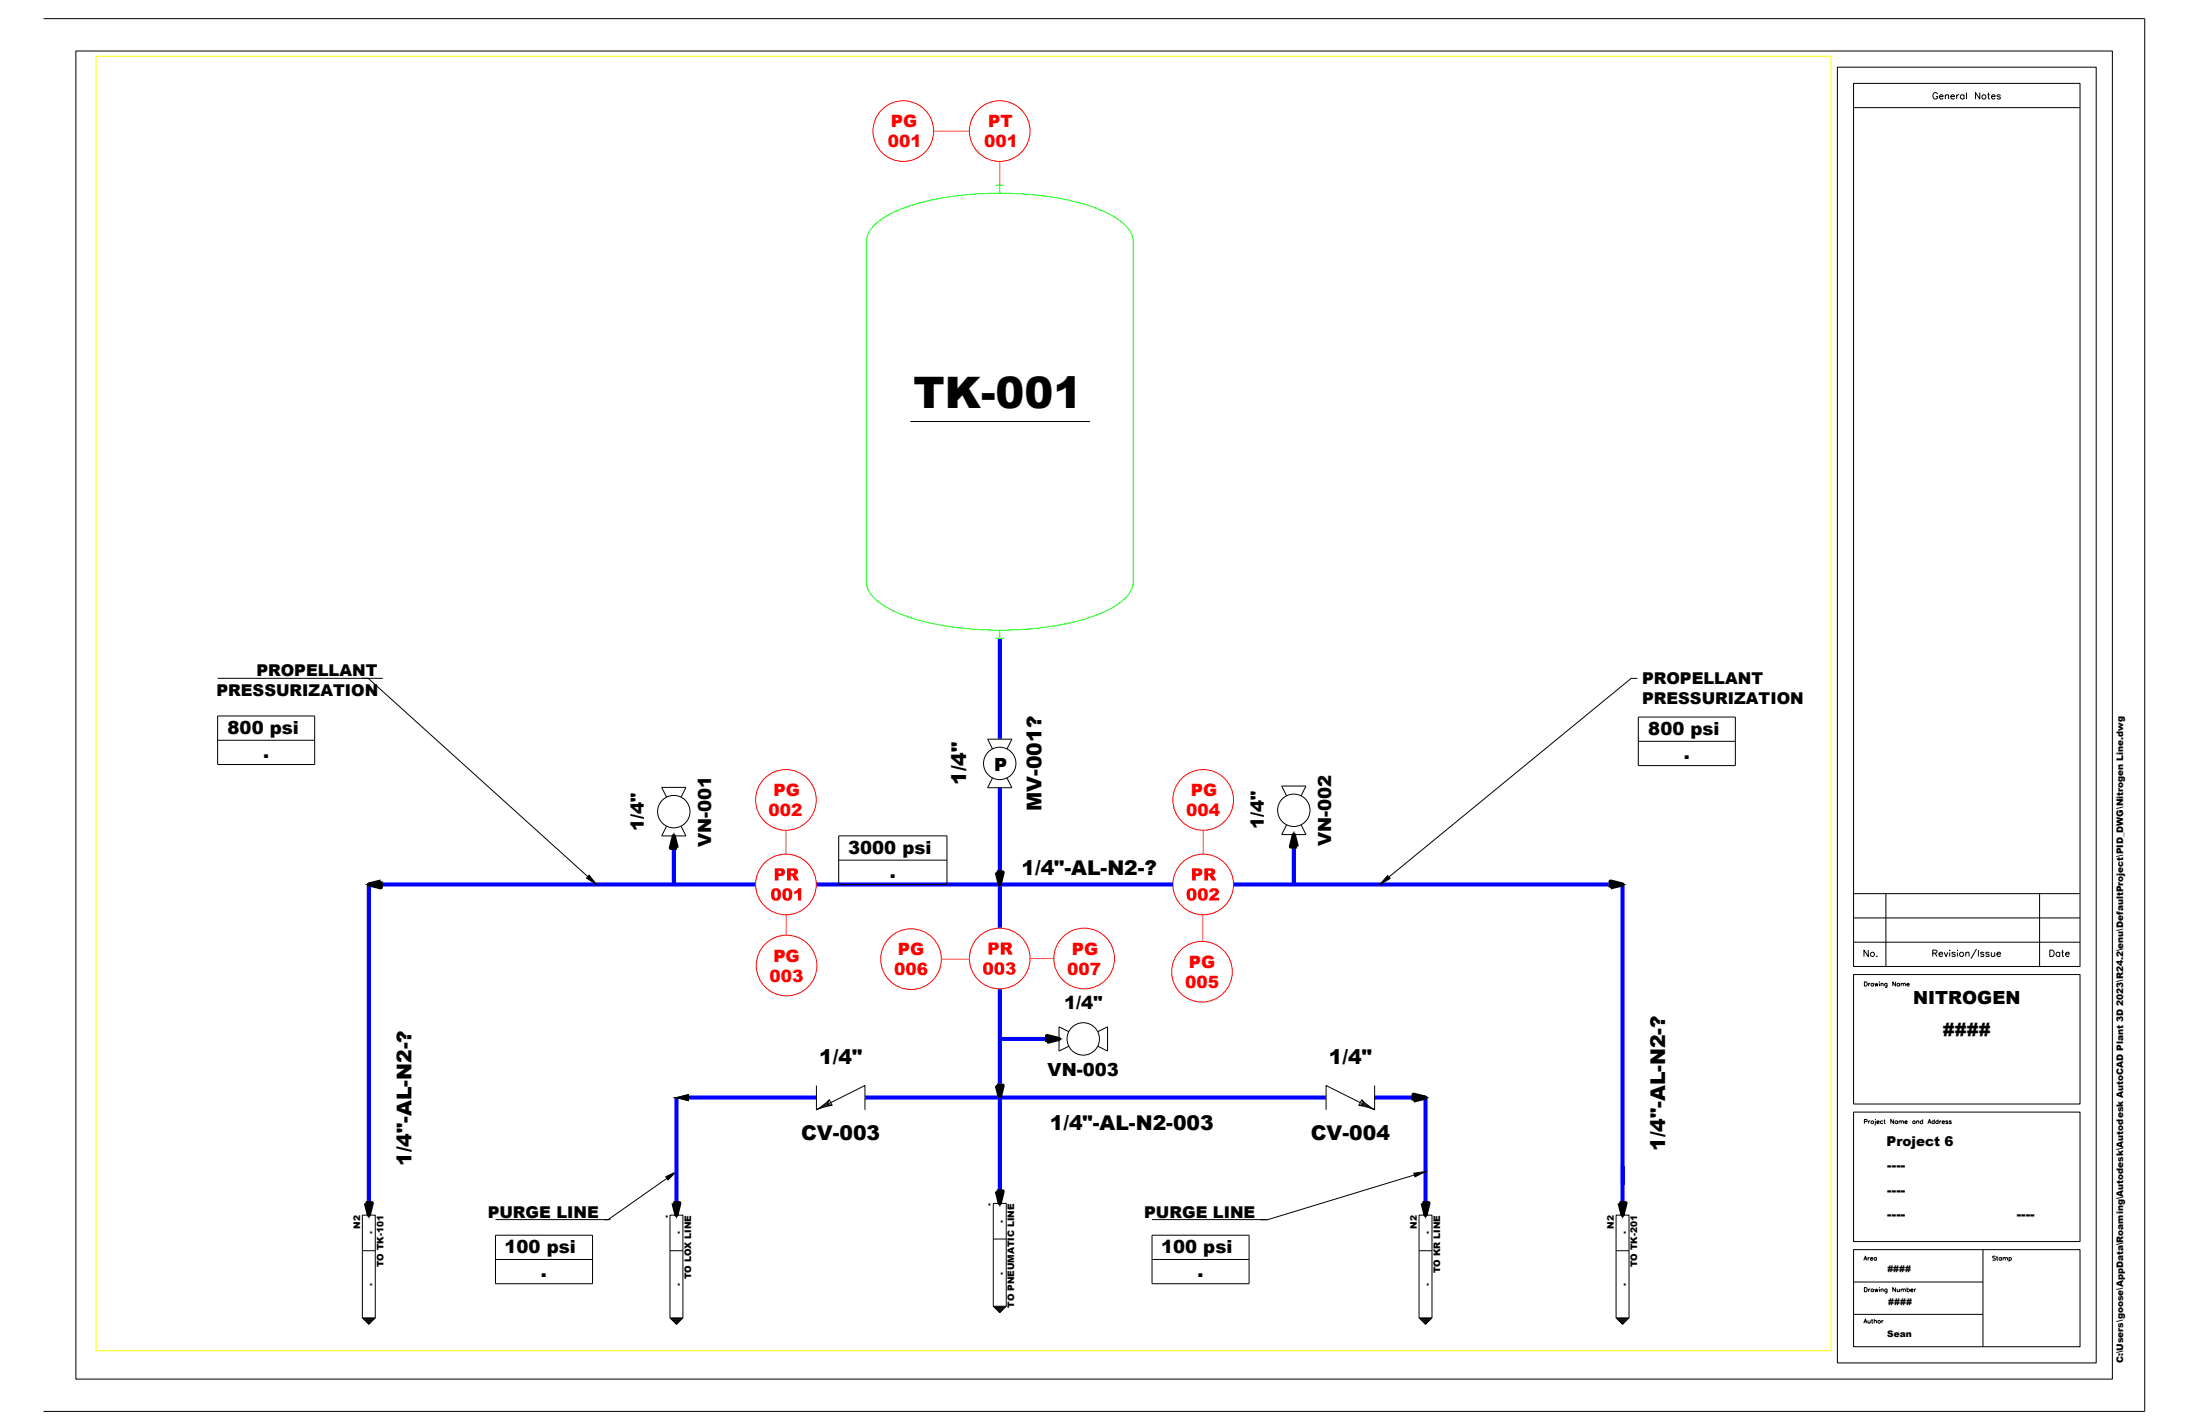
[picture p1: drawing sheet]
<svg xmlns="http://www.w3.org/2000/svg" width="864mm" height="559mm" viewBox="0 0 864 559" stroke-linecap="round" stroke-linejoin="round" font-family="sans-serif">
<!-- layer: Instrument -->
<path d="M342.7 51.4a11.9 11.9 0 0 1 11.9-11.9 11.9 11.9 0 0 1 11.9 11.9M380.5 51.4a11.9 11.9 0 0 1 11.9-11.9 11.9 11.9 0 0 1 11.9 11.9M296.6 313.9a11.9 11.9 0 0 1 11.9-11.9 11.9 11.9 0 0 1 11.9 11.9M460.4 313.9a11.9 11.9 0 0 1 11.9-11.9 11.9 11.9 0 0 1 11.9 11.9M296.6 347.1a11.9 11.9 0 0 1 11.9-11.9 11.9 11.9 0 0 1 11.9 11.9M460.4 347.1a11.9 11.9 0 0 1 11.9-11.9 11.9 11.9 0 0 1 11.9 11.9M296.9 378.9a11.9 11.9 0 0 1 11.9-11.9 11.9 11.9 0 0 1 11.9 11.9M345.7 376.4a11.9 11.9 0 0 1 11.9-11.9 11.9 11.9 0 0 1 11.9 11.9M380.5 376.1a11.9 11.9 0 0 1 11.9-11.9 11.9 11.9 0 0 1 11.9 11.9M413.7 376.1a11.9 11.9 0 0 1 11.9-11.9 11.9 11.9 0 0 1 11.9 11.9M459.9 381.3a11.9 11.9 0 0 1 11.9-11.9 11.9 11.9 0 0 1 11.9 11.9" fill="none" stroke="#f00" stroke-width=".39"/>
<!-- layer: 0 -->
<path d="M342.7 51.4a11.9 11.9 0 0 0 11.9 11.9 11.9 11.9 0 0 0 11.9-11.9M380.5 51.4a11.9 11.9 0 0 0 11.9 11.9 11.9 11.9 0 0 0 11.9-11.9M296.6 313.9a11.9 11.9 0 0 0 11.9 11.9 11.9 11.9 0 0 0 11.9-11.9M460.4 313.9a11.9 11.9 0 0 0 11.9 11.9 11.9 11.9 0 0 0 11.9-11.9M296.6 347.1a11.9 11.9 0 0 0 11.9 11.9 11.9 11.9 0 0 0 11.9-11.9M460.4 347.1a11.9 11.9 0 0 0 11.9 11.9 11.9 11.9 0 0 0 11.9-11.9M296.9 378.9a11.9 11.9 0 0 0 11.9 11.9 11.9 11.9 0 0 0 11.9-11.9M345.7 376.4a11.9 11.9 0 0 0 11.9 11.9 11.9 11.9 0 0 0 11.9-11.9M380.5 376.1a11.9 11.9 0 0 0 11.9 11.9 11.9 11.9 0 0 0 11.9-11.9M413.7 376.1a11.9 11.9 0 0 0 11.9 11.9 11.9 11.9 0 0 0 11.9-11.9M459.9 381.3a11.9 11.9 0 0 0 11.9 11.9 11.9 11.9 0 0 0 11.9-11.9" fill="none" stroke="#f00" stroke-width=".39"/>
<g fill="none" stroke="#fff" stroke-width=".39">
<path d="M347.9 52.6h13.7M359.7 44.3h-9.9M385.7 52.6h13.7M397.2 44.3h-9.3M301 315.1h15.2M313.6 306.7l-9.9 .1M464.2 315.1h16.4M478.7 306.7l-12.5 .1M464.8 348.2h15.2M315.2 371.7l-12.6 .1M349.6 377.5h16.3M364 369.2l-12.5 .1"/>
<path d="M385 377.3h15.1M417.5 377.3h16.4M432 368.9l-12.5 .1M478.2 374.1l-12.5 .1M300.7 380h16.3M463.8 382.5h16.3"/>
</g>
<g fill="#fff" stroke="#fff" stroke-width=".39">
<path d="M387.9 44.3v6h9.3zM387.9 44.3h9.3v6z"/>
<path d="M385.7 52.6v6.2h13.7zM385.7 52.6h13.7v6.2z"/>
<path d="M464.8 348.2v6.2h15.2zM464.8 348.2h15.2v6.2z"/>
<path d="M303.7 306.8l-.1 6h10zM303.7 306.8l9.9-.1v6.1z"/>
<path d="M301 315.1v6.2h15.2zM301 315.1h15.2v6.2z"/>
<path d="M466.2 306.8l-.1 6h12.6zM466.2 306.8l12.5-.1v6.1z"/>
<path d="M464.2 315.1v6.2h16.4zM464.2 315.1h16.4v6.2z"/>
<path d="M349.8 44.3l-.1 6h10zM349.8 44.3h9.9v6z"/>
<path d="M347.9 52.6v6.2h13.7zM347.9 52.6h13.7v6.2z"/>
<path d="M385 377.3v6.2h15.1zM385 377.3h15.1v6.2z"/>
<path d="M419.5 369l-.1 6h12.6zM419.5 369l12.5-.1v6.1z"/>
<path d="M417.5 377.3v6.2h16.4zM417.5 377.3h16.4v6.2z"/>
<path d="M302.6 371.8v5.9h12.6zM302.6 371.8l12.6-.1v6z"/>
<path d="M300.7 380v6.2h16.3zM300.7 380h16.3v6.2z"/>
<path d="M465.7 374.2v6h12.5zM465.7 374.2l12.5-.1v6.1z"/>
<path d="M463.8 382.5v6.2h16.3zM463.8 382.5h16.3v6.2z"/>
<path d="M351.5 369.3v5.9h12.5zM351.5 369.3l12.5-.1v6z"/>
<path d="M349.6 377.5v6.2h16.3zM349.6 377.5h16.3v6.2z"/>
</g>
<!-- layer: Process -->
<g fill="none" stroke="#00f" stroke-width="1.6" stroke-linecap="butt">
<path d="M392.5 250.5v39.6M392.5 309.1v33.2M264.5 332.8v14.3M507.9 332.2v14.9M144.8 347.1v125M149.5 347.1h147.1M320.4 347.1h140M392.5 347.1v17.1M484.2 347.1h148M636.9 347.1v125M392.5 388v38M392.5 407.7h18.5"/>
<path d="M265.5 430.7v41.4M270.3 430.7h50.2M339.5 430.7h181.1M392.5 430.7v36.8M539.6 430.7h15.3M559.6 430.7v41.4"/>
</g>
<!-- layer: Equipment -->
<path d="M392.5 72.7v3.1M342.9 88.6a43.1 43.1 0 0 1 20.2-9.5 130.3 130.3 0 0 1 63.9 1.5 33.7 33.7 0 0 1 16 9.2 8.4 8.4 0 0 1 1.8 5.1v133.3a12.4 12.4 0 0 1-7.1 9.6 77.2 77.2 0 0 1-31.3 8.8 123.5 123.5 0 0 1-51-4.9 29.6 29.6 0 0 1-13.5-8.4 8.4 8.4 0 0 1-1.9-5.1v-133.3a8.9 8.9 0 0 1 2.9-6.3zM392.5 247.3v3.2" fill="none" stroke="#0f0" stroke-width=".39"/>
<!-- layer: 0 -->
<path d="M390.9 72.7h3.1M390.9 250.5h3.1" fill="none" stroke="#0f0" stroke-width=".39"/>
<!-- layer: Annotation -->
<g fill="none" stroke="#000" stroke-width=".39">
<path d="M85.4 266.2h64.9M142.1 266.2h2.5l86.2 77.8M642.7 266.2h-2.4l-95.1 78M123.5 281v19M681.2 281.4v19M371.7 328v19.1M265.5 430.7l4.8-1.2v2.4zM194.5 478.6h45.2M261.8 462.4l-23.1 16.2h-1.6M452.2 478.6h45.2M555.2 461.1l-57.6 17.5h-2.8M232.6 484.7v19.1"/>
<path d="M490.3 484.7v19.1M142.2 517.2h5.1M263 517.2h5.1M389.9 512.6h5.1M557 517.2h5.1M634.4 517.2h5.1"/>
</g>
<!-- layer: 0 -->
<g fill="none" stroke="#000" stroke-width=".39">
<path d="M85.4 290.5h38.1M123.5 281h-38.1v19h38.1M387.7 290.1l1.9 3.8M397.2 290.1l-1.9 3.9M643.1 290.9h38.1M681.2 281.4h-38.1v19h38.1M259.7 309l2 3.8M269.3 309l-2 3.9M389.6 305.3l-1.9 3.8h9.5l-1.9-3.8M503.1 308.5l2 3.8M512.7 308.5l-2 3.8M261.7 324.2l-2 3.8h9.6l-2-3.8"/>
<path d="M329.2 337.5h42.5M371.7 328h-42.5v19.1h42.5M505.1 323.7l-2 3.8h9.6l-2-3.8M419.6 404.9l-3.9-2v9.6l3.9-2M430.9 410.5l3.9 2M434.8 402.9l-3.9 2M320.5 426v9.5l19-9.5v9.5M325.6 431.6l1 2.1M325.6 431.6l-2.5 2.1-2.6 1.8 3-1.1 3.1-.7M534.5 431.6l2.4 2.1 2.7 1.8-3-1.1-3.2-.7M534.5 431.6l-1.1 2.1M539.6 426v9.5l-19-9.5v9.5"/>
<path d="M142.2 476.8h5.1v40.4l-2.5 2.5-2.6-2.5zM263 476.8h5.1v40.4l-2.6 2.5-2.5-2.5zM389.9 472.2h5.1v40.4l-2.5 2.5-2.6-2.5zM557 476.8h5.1v40.4l-2.5 2.5-2.6-2.5zM634.4 476.8h5.1v40.4l-2.6 2.5-2.5-2.5zM142.2 490.8h5.1M194.5 494.2h38.1M232.6 484.7h-38.1v19.1h38.1M263 490.8h5.1M389.9 486.2h5.1M452.2 494.2h38.1M490.3 484.7h-38.1v19.1h38.1"/>
<path d="M557 490.8h5.1M634.4 490.8h5.1M142.5 517.4h4.6M142.7 517.7h4.1M143 517.9h3.6M143.3 518.2h3M143.5 518.4h2.6M143.8 518.7h2M144 518.9h1.5M144.3 519.2h1M144.5 519.4h.5M263.2 517.4h4.6"/>
<path d="M263.5 517.7h4.1M263.8 517.9h3.5M264 518.2h3.1M264.3 518.4h2.5M264.5 518.7h2.1M264.8 518.9h1.5M265 519.2h1M265.3 519.4h.5M390.2 512.8h4.5M390.4 513.1h4.1M390.7 513.3h3.5M390.9 513.6h3.1"/>
<path d="M391.2 513.9h2.5M391.4 514.1h2.1M391.7 514.4h1.5M391.9 514.6h1.1M392.2 514.9h.5M557.3 517.4h4.6M557.6 517.7h4M557.8 517.9h3.6M558.1 518.2h3M558.3 518.4h2.6M558.6 518.7h2M558.8 518.9h1.5"/>
<path d="M559.1 519.2h1M559.3 519.4h.5M634.6 517.4h4.6M634.9 517.7h4.1M635.1 517.9h3.6M635.4 518.2h3.1M635.7 518.4h2.5M635.9 518.7h2M636.2 518.9h1.5M636.4 519.2h1M636.7 519.4h.5"/>
<circle cx="392.4" cy="299.6" r="6.4"/>
<circle cx="264.5" cy="318.5" r="6.4"/>
<circle cx="507.9" cy="318" r="6.4"/>
<circle cx="425.2" cy="407.7" r="6.4"/>
</g>
<!-- layer: Text -->
<path d="M357.4 165.4h70.5" fill="none" stroke="#000" stroke-width=".39"/>
<!-- layer: Instrument Line -->
<path d="M366.5 51.4h14M392.5 63.4v9.3M308.5 325.8v9.4M472.3 325.8v9.4M308.5 359l.1 8M472.3 359l-.2 10.4M380.5 376.3l-11 .1M404.3 376.1h9.4" fill="none" stroke="#ff7f00" stroke-width=".39"/>
<!-- layer: Annotation -->
<path d="M231.3 343.4l2.9 3.7-3.9-2.5zM544.7 343.6l1 1.2-4 2.3zM261.3 461.8l4.2-2-3.3 3.2zM555 460.4l4.6-.6-4.2 2z" fill="#000" stroke="#000" stroke-width=".39"/>
<!-- layer: Mechanical -->
<path d="M387.7 290.1h9.5M259.7 309h9.6M503.1 308.5h9.6M434.8 402.9v9.6M325.6 431.6l-.9 1.8 1.9 .3-3.3 .4zM534.5 431.6l2.3 2.5-3.4-.4 1.9-.3z" fill="none" stroke="#000" stroke-width=".39"/>
<!-- layer: Annotation -->
<g fill="none" stroke="#000" stroke-width="1.6" stroke-linecap="butt">
<path d="M264.5 328l1.2 4.8h-2.4zM507.9 327.5l1.2 4.7h-2.4zM144.8 347.1l4.7-1.2v2.3zM391.3 342.3h2.3l-1.1 4.8zM632.2 345.9l4.7 1.2-4.7 1.1zM411 406.5l4.7 1.2-4.7 1.2zM391.3 426h2.3l-1.1 4.7zM554.9 429.5l4.7 1.2-4.7 1.2zM143.6 472.1h2.4l-1.2 4.7zM264.4 472.1h2.3l-1.2 4.7zM391.3 467.5h2.3l-1.1 4.7zM558.4 472.1h2.4l-1.2 4.7z"/>
<path d="M635.7 472.1h2.4l-1.2 4.7z"/>
</g>
<!-- layer: 0 -->
<g fill="#000" stroke="#000" stroke-width=".39">
<path d="M264.5 328v4.8h-1.2zM264.5 328v4.8h1.2z"/>
<path d="M507.9 327.5v4.7h-1.2zM507.9 327.5v4.7h1.2z"/>
<path d="M144.8 347.1h4.7v1.1zM144.8 347.1h4.7v-1.2z"/>
<path d="M392.5 342.3h1.1l-1.1 4.8zM391.3 342.3l1.2 4.8v-4.8z"/>
<path d="M632.2 345.9l4.7 1.2h-4.7zM632.2 347.1v1.1l4.7-1.1z"/>
<path d="M411 406.5l4.7 1.2h-4.7zM411 407.7v1.2l4.7-1.2z"/>
<path d="M265.5 430.7h4.8v-1.2zM265.5 430.7h4.8v1.2z"/>
<path d="M392.5 426h1.1l-1.1 4.7zM391.3 426l1.2 4.7v-4.7z"/>
<path d="M554.9 429.5l4.7 1.2h-4.7zM554.9 430.7v1.2l4.7-1.2z"/>
<path d="M144.8 472.1h1.2l-1.2 4.7zM143.6 472.1l1.2 4.7v-4.7z"/>
<path d="M265.5 472.1h1.2l-1.2 4.7zM264.4 472.1l1.1 4.7v-4.7z"/>
<path d="M392.5 467.5h1.1l-1.1 4.7zM391.3 467.5l1.2 4.7v-4.7z"/>
<path d="M559.6 472.1h1.2l-1.2 4.7zM558.4 472.1l1.2 4.7v-4.7z"/>
<path d="M636.9 472.1h1.2l-1.2 4.7zM635.7 472.1l1.2 4.7v-4.7z"/>
</g>
<!-- layer: Title Block -->
<g fill="none" stroke="#000" stroke-width=".39">
<path d="M17.1 7.3h824.8v546.6h-824.8M29.8 20h799.4v521.2h-799.4zM721.3 26.4h101.6v508.4h-101.6zM727.6 32.7h88.9v346.6h-88.9zM760.6 36.9a.94 .94 0 0 0-1.1-.6 .94 .94 0 0 0-.7 1 1.05 1.05 0 0 0 .3 1.4 1.05 1.05 0 0 0 1.4-.2l.1-.6h-.6M761.3 37.9h1.5a.81 .81 0 0 0-1.1-.5 .81 .81 0 0 0-.4 1.2 .81 .81 0 0 0 1.2 .1l.3-.2M763.6 37.7l.6-.5 .6 .1 .1 1.6M763.6 37.2v1.7M765.8 37.9h1.4a.82 .82 0 0 0-1.1-.5 .82 .82 0 0 0-.3 1.2 .82 .82 0 0 0 1.2 .1l.2-.2M768.1 37.2v1.7M769 37.2l-.6 .1-.3 .6M771 37.5a.81 .81 0 0 0-1.2-.1 .81 .81 0 0 0 0 1.2 .81 .81 0 0 0 1.2-.1"/>
<path d="M771 37.2v1.7M771.9 36.3v2.6M777.2 36.3v2.6l-1.7-2.6v2.6M780.2 37.2h.8M780.5 36.3v2.1l.1 .3 .5 .2M781.7 37.9h1.5a.81 .81 0 0 0-.9-.6 .81 .81 0 0 0-.7 .8 .81 .81 0 0 0 .7 .8l.9-.4M785.2 37.5l-.4-.3-.9 .3 1.2 .7v.5l-.7 .2-.5-.4M727.6 42.2h88.9M727.6 350.7h88.9M740.3 350.7v28.6M800.6 350.7v28.6M727.6 360.2h88.9"/>
<path d="M727.6 369.7h88.9M758.7 374l1.5-.1 .2-.6-.6-.5h-1.1v2.6M759.5 374l.9 1.4M761.1 374.4h1.5a.82 .82 0 0 0-.9-.7 .82 .82 0 0 0-.7 .9 .82 .82 0 0 0 .7 .8l.9-.4M763.2 373.7l.7 1.7 .7-1.7M765.3 372.8v.3zM765.3 373.8v1.6M767.5 374l-.5-.3-.8 .3 1.2 .6v.6l-.7 .2-.5-.4M768.4 372.8v.3zM768.4 373.8v1.6M771.7 374.1l.5-.4 .7 .1 .1 1.6M771.7 373.7v1.7"/>
<path d="M775.9 372.3l-2.2 3.9M776.6 372.8v2.6M778.8 374l-.5-.3-.7 .1v.5l1.1 .3 .1 .4-.5 .4-.8-.4M780.8 374l-.4-.3-.8 .1v.5l1.1 .3 .1 .4-.4 .4-.9-.4M781.7 373.7l.1 1.5 .6 .2 .6-.5M783 373.7v1.7M783.9 374.4h1.4a.82 .82 0 0 0-.9-.7 .82 .82 0 0 0-.7 .9 .82 .82 0 0 0 .8 .8l.8-.4M727.6 382.4h88.9v50.8h-88.9zM731.9 385.3h.5a.88 .88 0 0 1 .6 .8 .88 .88 0 0 1-.6 .9h-.5zM733.5 385.9v1.1M734.1 385.9l-.6 .4M735.4 386.1a.52 .52 0 0 0-.8-.1 .52 .52 0 0 0 0 .8 .52 .52 0 0 0 .8-.1"/>
<path d="M735.4 385.9v1.1M735.9 385.9l.4 1.1 .3-1.1 .3 1.1 .3-1.1M737.7 385.4h.1M737.8 385.9v1.1M738.4 386.2l.8-.3v1.1M738.4 385.9v1.1M740.7 385.9v1.5h-.7M740.7 386.1a.53 .53 0 0 0-.7-.1 .53 .53 0 0 0 0 .8 .53 .53 0 0 0 .7-.1M744.1 385.3v1.7l-1.1-1.7v1.7M745.6 386.1a.53 .53 0 0 0-.8-.1 .53 .53 0 0 0 0 .8 .53 .53 0 0 0 .8-.1M745.6 385.9v1.1M746.3 386.2l.7-.3 .1 1.1"/>
<path d="M746.3 385.9v1.1M747.1 386.2l.8-.3 .1 1.1M748.5 386.3h1a.48 .48 0 0 0-.5-.5 .48 .48 0 0 0-.5 .5l.4 .7 .6-.3M727.6 436.4h88.9v50.8h-88.9zM733.5 439.8v1.1M734.1 439.8l-.6 .5M736.1 439.4h.1M736.2 439.9v1.3l-.4 .3M739.5 439.8h.5M739.7 439.3v1.3l.4 .3M743.3 439.3v1.6l-1.1-1.6v1.6M744.8 439.8v1.1"/>
<path d="M745.5 439.8v1.1M751.8 439.8v1.1M752.4 439.8v1.1M754.7 439.3v1.6M759.3 439.3v1.6M760.8 439.3v1.6M761.4 439.8v1.1M762 439.8l-.6 .5M731.9 440.2l.9-.1v-.7l-.9-.1v1.6M736.7 440.3h1a.48 .48 0 0 0-.5-.5 .48 .48 0 0 0-.5 .5l.3 .6 .7-.2M739.1 440.1a.53 .53 0 0 0-.8-.1 .53 .53 0 0 0 0 .8 .53 .53 0 0 0 .8-.1M744.8 440.1a.53 .53 0 0 0-.7-.1 .53 .53 0 0 0 0 .8 .53 .53 0 0 0 .7-.1"/>
<path d="M745.5 440.2l.8-.3v1M746.3 440.2l.8-.3 .1 1M747.7 440.3h1a.48 .48 0 0 0-.5-.5 .48 .48 0 0 0-.5 .5l.3 .6 .7-.2M751.8 440.1a.53 .53 0 0 0-.8-.1 .53 .53 0 0 0 0 .8 .53 .53 0 0 0 .8-.1M752.4 440.2l.8-.3v1M754.7 440.1a.53 .53 0 0 0-.7-.1 .53 .53 0 0 0 0 .8 .53 .53 0 0 0 .7-.1M756.8 440.9l.6-1.6 .6 1.6M757 440.4h.8M759.3 440.1a.52 .52 0 0 0-.8-.1 .52 .52 0 0 0 0 .8 .52 .52 0 0 0 .8-.1M760.8 440.1a.53 .53 0 0 0-.8-.1 .53 .53 0 0 0 0 .8 .53 .53 0 0 0 .8-.1M762.4 440.3h.9a.48 .48 0 0 0-.5-.5 .48 .48 0 0 0-.4 .5l.2 .6 .7-.2M764.6 440.1l-.3-.3-.5 .3 .8 .4v.4l-.8-.2"/>
<path d="M766 440.1l-.3-.3-.6 .3 .8 .4v.4l-.8-.2M727.6 490.4h88.9v38.1h-88.9zM778.4 490.4v38.1M783.3 493.2l-.4-.3-.7 .3 .1 .4 1 .5-.4 .5-.7-.3M783.7 493.5h.5M783.9 492.9v1.4l.4 .3M785.6 493.7a.52 .52 0 0 0-.7-.1 .52 .52 0 0 0 0 .8 .52 .52 0 0 0 .7-.1M785.6 493.5v1.1M786.3 493.8l.8-.2v1M786.3 493.5v1.1M787.1 493.8l.8-.2 .1 1M788.6 493.7a.53 .53 0 0 1 .8-.1 .53 .53 0 0 1 0 .8 .53 .53 0 0 1-.8-.1"/>
<path d="M788.6 493.5v1.6M727.6 515.8h50.8M727.6 503.1h50.8M731.9 505.3h.5a.88 .88 0 0 1 .6 .8 .88 .88 0 0 1-.6 .8h-.5zM733.5 505.8v1.1M734.1 505.8l-.6 .5M735.4 506a.52 .52 0 0 0-.8 0 .52 .52 0 0 0 0 .7 .52 .52 0 0 0 .8 0M735.4 505.8v1.1M735.9 505.8l.4 1.1 .3-1.1 .3 1.1 .3-1.1M737.7 505.3h.1M737.8 505.9v1M738.4 506.1l.8-.2v1"/>
<path d="M738.4 505.8v1.1M740.7 505.8v1.5l-.7 .1M740.7 506a.53 .53 0 0 0-.7 0 .53 .53 0 0 0 0 .8 .53 .53 0 0 0 .7-.1M744.1 505.3v1.6l-1.1-1.6v1.6M744.7 505.8l.1 1 .8-.2M745.6 505.8v1.1M746.3 506.1l.7-.2 .1 1M746.3 505.8v1.1M747.1 506.1l.8-.2 .1 1M748.6 506a.53 .53 0 0 1 .8 0 .53 .53 0 0 1 0 .8 .53 .53 0 0 1-.8-.1M748.6 505.3v1.6M750 506.3h1a.56 .56 0 0 0-.9-.3 .56 .56 0 0 0 0 .9 .56 .56 0 0 0 .9-.2"/>
<path d="M751.5 505.8v1.1M752.1 505.8l-.6 .5"/>
<circle cx="778.8" cy="38" r=".84"/>
<circle cx="770" cy="374.5" r=".83"/>
<circle cx="735" cy="440.4" r=".55"/>
</g>
<!-- layer: 0 -->
<path d="M37.7 22.1h681.1v508h-681.1z" fill="none" stroke="#ff0" stroke-width=".39"/>
<text font-size="17" x="358.6" y="159.9">TK-001</text>
<g font-size="9.4" fill="#f00">
<text x="303.6" y="345.5">PR</text>
<text x="467.4" y="345.5">PR</text>
<text x="302.4" y="353.4">001</text>
<text x="465.5" y="353.4">002</text>
<text x="387.6" y="374.6">PR</text>
<text x="385.6" y="382.5">003</text>
</g>
<g font-size="8">
<text x="379.2" y="308" transform="rotate(-90 379.2 308)">1/4&quot;</text>
<text x="408.9" y="318.2" transform="rotate(-90 408.9 318.2)">MV-001?</text>
<text x="401" y="343.3">1/4&quot;-AL-N2-?</text>
<text x="321.6" y="417.5">1/4&quot;</text>
<text x="521.7" y="417.5">1/4&quot;</text>
<text x="412.1" y="443.4">1/4&quot;-AL-N2-003</text>
<text x="314.5" y="447.2">CV-003</text>
<text x="514.6" y="447.2">CV-004</text>
<text x="653.6" y="451.6" transform="rotate(-90 653.6 451.6)">1/4&quot;-AL-N2-?</text>
<text x="161.5" y="457.5" transform="rotate(-90 161.5 457.5)">1/4&quot;-AL-N2-?</text>
</g>
<g font-size="7.1">
<text x="89.3" y="287.9">800 psi</text>
<text x="647" y="288.4">800 psi</text>
<text x="103.3" y="297.5">.</text>
<text x="661" y="297.9">.</text>
<text x="390.2" y="302.5">P</text>
<text x="252.8" y="326" transform="rotate(-90 252.8 326)">1/4&quot;</text>
<text x="496.2" y="325.5" transform="rotate(-90 496.2 325.5)">1/4&quot;</text>
<text x="279.1" y="332.5" transform="rotate(-90 279.1 332.5)">VN-001</text>
<text x="332.9" y="335">3000 psi</text>
<text x="522.5" y="332" transform="rotate(-90 522.5 332)">VN-002</text>
<text x="349.3" y="344.5">.</text>
<text x="417.7" y="396">1/4&quot;</text>
<text x="751" y="393.9">NITROGEN</text>
<text x="762.7" y="406.6">####</text>
<text x="411.2" y="422.3">VN-003</text>
<text x="198.1" y="491.7">100 psi</text>
<text x="455.8" y="491.7">100 psi</text>
<text x="212.3" y="501.2">.</text>
<text x="470.1" y="501.2">.</text>
</g>
<g font-size="6.7" fill="#f00">
<text x="349.7" y="49.9">PG</text>
<text x="387.9" y="49.9">PT</text>
<text x="348.5" y="57.8">001</text>
<text x="386.3" y="57.8">001</text>
<text x="303.6" y="312.4">PG</text>
<text x="467.4" y="312.4">PG</text>
<text x="301.7" y="320.2">002</text>
<text x="465.6" y="320.2">004</text>
<text x="303.6" y="377.4">PG</text>
<text x="352.5" y="374.8">PG</text>
<text x="420.7" y="374.6">PG</text>
<text x="351" y="382.7">006</text>
<text x="419" y="382.5">007</text>
<text x="466.7" y="379.8">PG</text>
<text x="302.1" y="385.2">003</text>
<text x="465.2" y="387.6">005</text>
</g>
<g font-size="6.4">
<text x="100.6" y="265.3">PROPELLANT</text>
<text x="644.6" y="268.5">PROPELLANT</text>
<text x="85" y="273">PRESSURIZATION</text>
<text x="644.6" y="276.2">PRESSURIZATION</text>
<text x="191.4" y="477.8">PURGE LINE</text>
<text x="449.2" y="477.8">PURGE LINE</text>
</g>
<g font-size="6.2">
<text x="731" y="376.8">No.</text>
<text x="803.6" y="376.8">Date</text>
</g>
<g font-size="5.3">
<text x="740.6" y="449.8">Project 6</text>
<text x="740.9" y="459.3">----</text>
<text x="740.9" y="468.8">----</text>
<text x="740.9" y="478.3">----</text>
<text x="791.7" y="478.3">----</text>
</g>
<g font-size="4.4">
<text x="730.6" y="495.7">Area</text>
<text x="730.6" y="520.3">Author</text>
</g>
<g font-size="3.5">
<text x="388.8" y="473.4" transform="rotate(-90 388.8 473.4)">.</text>
<text x="262.1" y="478" transform="rotate(-90 262.1 478)">.</text>
<text x="393.7" y="479.8" transform="rotate(-90 393.7 479.8)">.</text>
<text x="141.4" y="482.2" transform="rotate(-90 141.4 482.2)">N2</text>
<text x="146" y="484.4" transform="rotate(-90 146 484.4)">.</text>
<text x="266.8" y="484.4" transform="rotate(-90 266.8 484.4)">.</text>
<text x="556.2" y="482.2" transform="rotate(-90 556.2 482.2)">N2</text>
<text x="560.9" y="484.4" transform="rotate(-90 560.9 484.4)">.</text>
<text x="633.5" y="482.2" transform="rotate(-90 633.5 482.2)">N2</text>
<text x="638.2" y="484.4" transform="rotate(-90 638.2 484.4)">.</text>
<text x="150.5" y="497.3" transform="rotate(-90 150.5 497.3)">TO TK-101</text>
<text x="642.6" y="497.3" transform="rotate(-90 642.6 497.3)">TO TK-201</text>
<text x="271.3" y="502.1" transform="rotate(-90 271.3 502.1)">TO LOX LINE</text>
<text x="393.7" y="500.1" transform="rotate(-90 393.7 500.1)">.</text>
<text x="565.3" y="499.7" transform="rotate(-90 565.3 499.7)">TO KR LINE</text>
<text x="740.9" y="499.3">####</text>
<text x="146" y="504.7" transform="rotate(-90 146 504.7)">.</text>
<text x="266.8" y="504.7" transform="rotate(-90 266.8 504.7)">.</text>
<text x="560.9" y="504.7" transform="rotate(-90 560.9 504.7)">.</text>
<text x="638.2" y="504.7" transform="rotate(-90 638.2 504.7)">.</text>
<text x="398.2" y="513.3" transform="rotate(-90 398.2 513.3)">TO PNEUMATIC LINE</text>
<text x="741.2" y="512">####</text>
<text x="740.9" y="524.7">Sean</text>
<text x="833.5" y="534.9" transform="rotate(-90 833.5 534.9)">C:\Users\goose\AppData\Roaming\Autodesk\Autodesk AutoCAD Plant 3D 2023\R24.2\enu\DefaultProject\PID_DWG\Nitrogen Line.dwg</text>
</g>
</svg>
